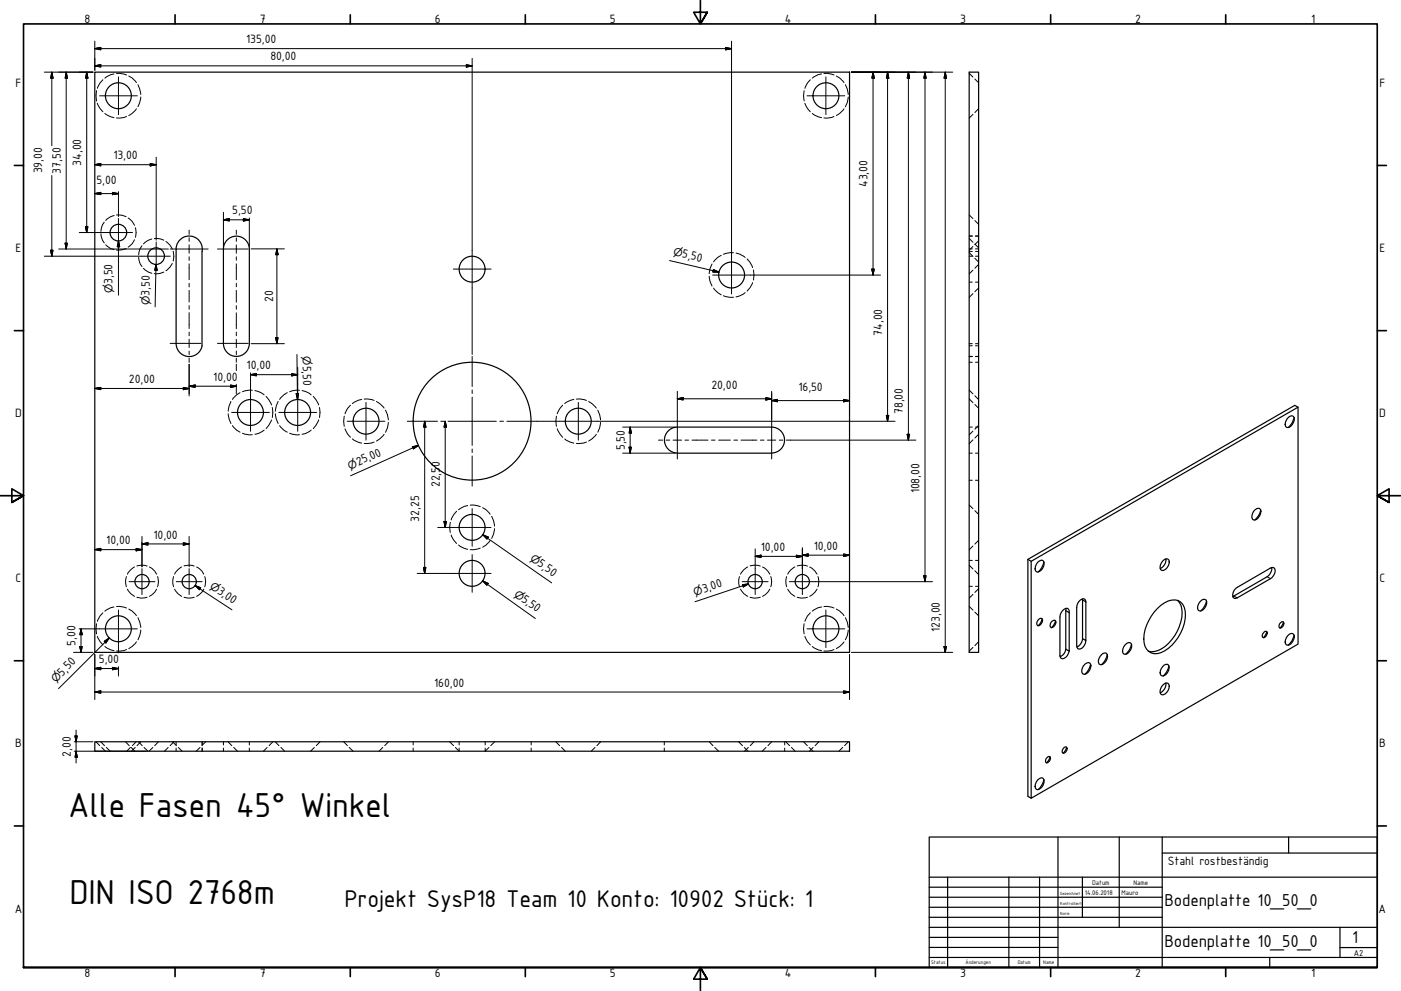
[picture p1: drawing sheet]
<svg xmlns="http://www.w3.org/2000/svg" width="594mm" height="420mm" viewBox="0 0 594 420" stroke-linecap="round" stroke-linejoin="round" font-family="sans-serif">
<!-- layer: Sichtbar (ISO) -->
<g fill="none" stroke="#000" stroke-width=".51">
<path d="M40.2 30.6h320v246h-320zM411 30.6h4v246h-4zM74.7 145.6v-40a5.6 5.6 0 0 1 6-5.5 5.6 5.6 0 0 1 5 6.5v40a5.5 5.5 0 0 1-6 4.5 5.5 5.5 0 0 1-5-5.5M94.7 145.6v-40a5.5 5.5 0 0 1 5.5-5.5 5.5 5.5 0 0 1 5.5 5.4v40.2a5.5 5.5 0 0 1-5.5 5.4 5.5 5.5 0 0 1-5.5-5.5M546 177.3a1.65 1.65 0 0 1 2.5-.7 3.6 3.6 0 0 1-2.5 4.7l-.5-.2a2.77 2.77 0 0 1 .5-3.8zM548.8 177a7.5 7.5 0 0 1-2.5 4.3M550.4 172.6l-113.1 65.4M287.2 181.1h40M287.2 192.1h40M287.2 181.1a5.5 5.5 0 0 0-5.5 5.5 5.5 5.5 0 0 0 5.5 5.5M327.2 181.1a5.5 5.5 0 0 1 5.5 5.5 5.5 5.5 0 0 1-5.5 5.5M532.2 216.1l.8-.5h1.2a3.3 3.3 0 0 1-2.6 4.9 2.89 2.89 0 0 1 .6-4.4z"/>
<path d="M534.6 216.2a7.5 7.5 0 0 1-2.5 4.3M435.9 237.2l1.4 .8v100.4l-1.4-.8v-100.4l113.1-65.3 1.4 .7v100.5l-113.1 65.3M439.9 238.5a1.64 1.64 0 0 1 2.6-.6 3.6 3.6 0 0 1-2.6 4.6 1.56 1.56 0 0 1-.9-2.2zM442.7 238.2a7.9 7.9 0 0 1-2.5 4.3M493.3 237.5l1.4-.6 .6 .2a3.3 3.3 0 0 1-2.6 4.8 2.77 2.77 0 0 1 .6-4.4zM494.3 237a4 4 0 0 1-2.3 4M451.9 258v.9M451.9 258.9v16.4M451.9 258.9l1.5 .9M453.4 259.8v-.9l-.8-1a3.6 3.6 0 0 0-3.1 3.7v16.3l.5 1.2a3.1 3.1 0 0 0 3.4-3M453.4 259.8v16.3l-1.5-.8M459 253.9v.5"/>
<path d="M459 254.4v16.4M459 254.4l1.4 .8M460.4 255.2l-.4-1.2a3 3 0 0 0-3.4 3.5v16.3l.4 1.2a2.74 2.74 0 0 0 3.3-2.5l.1-.9M460.4 255.2v16.4l-1.4-.8M490.9 257.9a8.8 8.8 0 0 1 8.7-3.3 6.8 6.8 0 0 1 2.9 7.9 18.9 18.9 0 0 1-10.2 14.2 5.2 5.2 0 0 1-7.3-5.8 19.4 19.4 0 0 1 5.9-13zM499.4 254.6a9.2 9.2 0 0 1 1.3 9.1 18.6 18.6 0 0 1-9.7 12.1l-2.8 .5-1.3-.2M508.9 255.1a1.71 1.71 0 0 1 2.5-.7 3.6 3.6 0 0 1-2.5 4.7l-.6-.2a2.71 2.71 0 0 1 .6-3.8zM511.6 254.8a8.1 8.1 0 0 1-2.5 4.3M523.9 249.5l14.8-8.7 1.3-.2a2.79 2.79 0 0 1-.6 4.2l-14.8 8.7-1.2 .2a2.85 2.85 0 0 1 .5-4.2zM539.2 240.6a4.2 4.2 0 0 1-1.9 3.9l-14.6 8.4M440.6 262.5l1-.3a1.92 1.92 0 0 1 .2 2 1.92 1.92 0 0 1-1.7 1.1 1.77 1.77 0 0 1 .5-2.8zM441.9 262.4l-.9 2.1-.8 .8"/>
<path d="M446.2 263.3l1-.4a1.96 1.96 0 0 1 .3 2.1 1.96 1.96 0 0 1-1.8 1.1 1.77 1.77 0 0 1 .5-2.8zM447.6 263.2l-.9 2.1-.8 .8M451.9 275.3a3.8 3.8 0 0 1-2.4 3.1M459 270.8a4.2 4.2 0 0 1-2.4 3.5M467.2 277.5l.7-.5h1.2a3.3 3.3 0 0 1-2.6 4.8 2.77 2.77 0 0 1 .7-4.3zM469.5 277.5a7.9 7.9 0 0 1-2.4 4.3M477.1 273.4a1.71 1.71 0 0 1 2.5-.6 3.6 3.6 0 0 1-2.5 4.6l-.6-.1a2.78 2.78 0 0 1 .6-3.9zM479.8 273.2a7.5 7.5 0 0 1-2.5 4.2M535.9 268.1l1-.5a1.64 1.64 0 0 1 .2 1.8 1.64 1.64 0 0 1-1.6 .9 1.63 1.63 0 0 1 .4-2.2zM537.2 267.8l-1.5 2.6M543 264l.9-.4a1.56 1.56 0 0 1 .3 1.8 1.56 1.56 0 0 1-1.7 .8 1.75 1.75 0 0 1 .5-2.2zM544.3 263.8l-1.5 2.5"/>
<path d="M546 269.5a1.65 1.65 0 0 1 2.5-.6 3.6 3.6 0 0 1-2.5 4.6l-.5-.1a2.77 2.77 0 0 1 .5-3.9zM548.8 269.3a7.5 7.5 0 0 1-2.5 4.2M460.1 281.5l1.4-.6 .6 .2a3.3 3.3 0 0 1-2.7 4.8 2.84 2.84 0 0 1 .7-4.4zM462.5 281.7a8.1 8.1 0 0 1-2.5 4.2M493.3 290.2l1.4-.7 .6 .2a3.3 3.3 0 0 1-2.6 4.9 2.77 2.77 0 0 1 .6-4.4zM493.6 282l1.4-.3a2.98 2.98 0 0 1-1.4 4.7h-1.2a3.3 3.3 0 0 1 1.2-4.4zM494.3 289.6a4 4 0 0 1-2.3 4.1M495.7 282.4a8.6 8.6 0 0 1-2.4 4.2M40.2 314.5h320v4h-320zM451 317.1l1.1-.4a1.6 1.6 0 0 1 .1 1.7 1.6 1.6 0 0 1-1.5 .9 1.62 1.62 0 0 1 .3-2.2zM452.3 316.8l-1.5 2.6M439.9 330.8a1.64 1.64 0 0 1 2.6-.6 3.6 3.6 0 0 1-2.6 4.6 1.56 1.56 0 0 1-.9-2.3z"/>
<path d="M442.7 330.5a7.9 7.9 0 0 1-2.5 4.3M444 321.2l.5-.4 .8 .2a1.78 1.78 0 0 1-1.8 2.3 1.75 1.75 0 0 1 .5-2.1zM445.3 320.9l-1.5 2.5"/>
<circle cx="50.2" cy="40.6" r="5.5"/>
<circle cx="350.2" cy="40.6" r="5.5"/>
<circle cx="50.2" cy="98.6" r="3.5"/>
<circle cx="66.2" cy="108.6" r="3.5"/>
<circle cx="200.2" cy="114.1" r="5.5"/>
<circle cx="310.2" cy="116.6" r="5.5"/>
<circle cx="106.2" cy="174.9" r="5.5"/>
<circle cx="126.2" cy="174.9" r="5.5"/>
<circle cx="155.2" cy="178.6" r="5.5"/>
<circle cx="200.2" cy="178.6" r="25"/>
<circle cx="245.2" cy="178.6" r="5.5"/>
<circle cx="200.2" cy="223.6" r="5.5"/>
<circle cx="60.2" cy="246.6" r="3"/>
<circle cx="80.2" cy="246.6" r="3"/>
<circle cx="200.2" cy="243.1" r="5.5"/>
<circle cx="320.2" cy="246.6" r="3"/>
<circle cx="340.2" cy="246.6" r="3"/>
<circle cx="50.2" cy="266.6" r="5.5"/>
<circle cx="350.2" cy="266.6" r="5.5"/>
</g>
<!-- layer: Verdeckt (ISO) -->
<g fill="none" stroke="#000" stroke-width=".42">
<path d="M41 38.5l-.3 2.1 .3 2.2M43.6 33.8l-1.2 1.4-1.1 2.2M48.3 31.3l-1.4 .4-2.5 1.4M49.4 31.2l1.3-.1 3 .7M54.6 32.2l1.4 .9 1.8 1.9M58.5 35.9l.7 1.9 .5 2.2M341 38.5l-.3 2.1 .3 2.2M343.6 33.8l-1.2 1.4-1.1 2.2M348.4 31.3l-1.5 .4-2.5 1.4M349.4 31.2l1.3-.1 2.9 .7M354.6 32.2l1.4 .9 1.9 1.9M358.5 35.9l.8 1.9 .4 2.2"/>
<path d="M411 31.1l1.6 1.6M413.4 33.5l1.6 1.6M41.3 43.8l1.1 2.2 1.2 1.4M44.4 48.1l2.5 1.4 1.4 .4M53.7 49.4l-1.1 .4-3.2 .2M57.8 46.1l-1.8 2-1.4 .9M59.7 41.1l-.5 2.4-.7 1.8M341.3 43.8l1.1 2.2 1.2 1.4M344.4 48.1l2.5 1.4 1.5 .4M353.6 49.4l-1 .4-3.2 .2M357.9 46.1l-1.9 2-1.4 .9M359.7 41.1l-.4 2.4-.8 1.8"/>
<path d="M412.6 48.5l-1.6 1.6M415 46.1l-1.6 1.6M42.8 99.1l.6 2.7 .8 1.2M44.2 94.2l-.8 1.2-.6 2.7M48.4 91.4l-1.5 .5-2.1 1.6M49.4 91.2l2.5 .1 1.6 .6M54.4 92.4a6.1 6.1 0 0 1 2.6 3.1M57.4 96.6l.3 2-.3 2M411 91.1l1.6 1.6M413.4 93.5l1.6 1.6M44.8 103.8l2.1 1.6 1.5 .4M53.5 105.3l-1.6 .6-2.5 .1"/>
<path d="M57 101.6a6.1 6.1 0 0 1-2.6 3.2M58.8 109.1l.6 2.8 .8 1.1M60.2 104.2l-.8 1.1-.6 2.8M60.8 113.8l2.1 1.6 1.5 .5M64.4 101.3l-1.5 .5-2.1 1.6M65.4 101.2l2.5 .1 1.6 .5M69.5 115.4l-1.6 .5-2.5 .1M70.4 102.4a6.6 6.6 0 0 1 2.6 3.2M73 111.7l-.9 1.6-1.7 1.5M73.4 106.5l.3 2.1-.3 2.1M300.7 117.1l.4 2.3 .8 1.9M301.9 111.9l-.8 1.9-.4 2.3"/>
<path d="M305.8 108.2l-1.4 .9-1.8 1.9M311 107.2l-1.2-.1-3 .7M312.1 107.3l1.4 .4 2.5 1.4M316.8 109.8l1.2 1.4 1.1 2.3M319.1 119.8l-1.1 2.2-1.2 1.4M319.5 114.5l.2 2.1-.2 2.1M411 105.5h1.3M411 106.6h1.3M411 100.1h1.3M411 101.1l1.6 1.6M411 107.1l1.6 1.6M411 119.6h1.3"/>
<path d="M411 108.6h1.3M412.6 104.5l-1.6 1.6M412.6 114.5l-1.6 1.6M413.4 103.5l1.6 1.6M413.4 109.5l1.6 1.6M413.6 105.5h1.4M413.6 106.6h1.4M413.6 100.1h1.4M413.6 119.6h1.4M413.6 108.6h1.4M415 102.1l-1.6 1.6M415 112.1l-1.6 1.6"/>
<path d="M302.6 122.2l1.8 1.9 1.4 .9M306.8 125.4l3 .7 1.2-.1M316 124.1l-2.5 1.4-1.4 .4M412.6 124.5l-1.6 1.6M415 122.1l-1.6 1.6M411 153.6h1.3M411 145.7h1.3M411 146.6h1.3M411 151.1h1.3M411 151.2h1.3M413.6 153.6h1.4M413.6 145.7h1.4"/>
<path d="M413.6 146.6h1.4M413.6 151.1h1.4M413.6 151.2h1.4M96.8 175.4l.4 2.3 .7 1.9M97.9 170.2l-.7 1.9-.4 2.2M101.8 166.5l-1.4 .9-1.8 1.9M107 165.5l-1.3-.1-2.9 .7M108.1 165.6l1.4 .4 2.5 1.4M112.8 168.1l1.2 1.4 1.1 2.2M115.1 178l-1.1 2.3-1.2 1.4M115.4 172.8l.3 2.1-.3 2.1M116.8 175.4l.4 2.3 .7 1.9"/>
<path d="M117.9 170.2l-.7 1.9-.4 2.2M121.8 166.5l-1.4 .9-1.8 1.9M127 165.5l-1.3-.1-2.9 .7M128.1 165.6l1.4 .4 2.5 1.4M132.8 168.1l1.2 1.4 1.1 2.2M135.1 178l-1.1 2.3-1.2 1.4M135.4 172.8l.3 2.1-.3 2.1M146 176.4l-.3 2.2 .3 2.2M148.6 171.8l-1.2 1.3-1.1 2.3M153.4 169.3l-1.5 .4-2.5 1.4M154.4 169.2l3.2 .2 1 .4M159.6 170.2l1.4 .9 1.9 1.9"/>
<path d="M163.4 173.9l.9 1.8 .4 2.3M164.7 179.1l-.4 2.4-.9 1.7M236 176.4l-.3 2.2 .3 2.2M238.6 171.8l-1.2 1.3-1.1 2.3M243.3 169.3l-1.4 .4-2.4 1.4M244.4 169.2l3.2 .2 1.1 .4M249.6 170.2l1.4 .9 1.9 1.9M253.5 173.9l.8 1.8 .3 2.3M254.6 179.1l-.3 2.4-.8 1.7M411 165.4l1.6 1.6M411 169.1l1.6 1.6M413.4 167.8l1.6 1.6"/>
<path d="M413.4 171.5l1.6 1.6M98.6 180.4l1.8 2 1.4 .8M102.8 183.7l2.9 .7 1.3-.1M112 182.4l-2.5 1.4-1.4 .3M118.6 180.4l1.8 2 1.4 .8M122.8 183.7l2.9 .7 1.3-.1M132 182.4l-2.5 1.4-1.4 .3M146.3 181.8l1.1 2.2 1.2 1.4M149.4 186.1l2.5 1.4 1.5 .4M158.6 187.4l-1 .4-3.2 .2M162.9 184.1l-1.9 2-1.4 .9M236.3 181.8l1.1 2.2 1.2 1.4"/>
<path d="M239.5 186.1l2.4 1.4 1.4 .4M248.7 187.4l-1.1 .4-3.2 .2M252.9 184.1l-1.9 2-1.4 .9M411 181.1h1.3M411 192.1h1.3M412.6 182.8l-1.6 1.6M412.6 186.5l-1.6 1.6M413.6 181.1h1.4M413.6 192.1h1.4M415 180.4l-1.6 1.6M415 184.1l-1.6 1.6M193.6 216.8l-1.2 1.4-1.1 2.3"/>
<path d="M198.3 214.4l-1.4 .3-2.5 1.4M199.4 214.2l1.3-.1 2.9 .7M204.7 215.2l1.4 .9 1.7 1.9M208.5 218.9l.8 1.9 .4 2.3M411 203.6h1.3M411 214.1l1.6 1.6M413.4 216.5l1.6 1.6M413.6 203.6h1.4M58 239.9a6.8 6.8 0 0 1 4.4 .1M78 239.9a6.8 6.8 0 0 1 4.4 .1M191 221.5l-.3 2.1 .3 2.1M191.3 226.8l1.1 2.2 1.2 1.4"/>
<path d="M194.4 231.1l2.5 1.4 1.4 .4M203.6 232.4l-2.9 .7-1.3-.1M207.8 229.2l-1.7 1.9-1.4 .9M209.7 224.1l-.4 2.3-.8 1.9M318.1 239.9a6.7 6.7 0 0 1 4.3 .1M338.1 239.9a6.7 6.7 0 0 1 4.3 .1M411 237.6h1.3M411 239.6l1.6 1.6M412.6 231.5l-1.6 1.6M413.6 237.6h1.4M415 229.1l-1.6 1.6M43.6 259.8l-1.2 1.4-1.1 2.2"/>
<path d="M48.3 257.3l-1.4 .4-2.5 1.4M49.4 257.2l1.3-.1 3 .7M53.6 244.5l-.3 1.3 .3 3M54 249.8a6.9 6.9 0 0 0 3 3M54.6 258.2l1.4 .9 1.8 1.9M57 240.4a6.9 6.9 0 0 0-3 3M58 253.2a6.1 6.1 0 0 0 4.4 0M63.4 240.4l2.2 1.7 .8 1.3M66.4 249.8l-.8 1.3-2.2 1.7M66.8 244.5a6.3 6.3 0 0 1 0 4.3M73.6 244.5l-.3 1.3 .3 3M74 249.8a6.9 6.9 0 0 0 3 3"/>
<path d="M77 240.4a6.9 6.9 0 0 0-3 3M78 253.2a6.1 6.1 0 0 0 4.4 0M83.4 240.4l2.2 1.7 .8 1.3M86.4 249.8l-.8 1.3-2.2 1.7M86.8 244.5a6.3 6.3 0 0 1 0 4.3M313.6 244.5l-.4 1.3 .4 3M314 249.8a6.6 6.6 0 0 0 3.1 3M317.1 240.4a6.6 6.6 0 0 0-3.1 3M318.1 253.2a6.1 6.1 0 0 0 4.3 0M323.3 240.4l1.1 .6 2.1 2.4M326.5 249.8l-.9 1.3-2.3 1.7M326.8 244.5a6.3 6.3 0 0 1 0 4.3"/>
<path d="M333.6 244.5l-.4 1.3 .4 3M334 249.8a6.6 6.6 0 0 0 3.1 3M337.1 240.4a6.6 6.6 0 0 0-3.1 3M338.1 253.2a6.1 6.1 0 0 0 4.3 0M343.3 240.4l2.3 1.7 .9 1.3M343.6 259.8l-1.2 1.4-1.1 2.2M346.5 249.8l-.9 1.3-2.3 1.7M346.8 244.5a6.3 6.3 0 0 1 0 4.3M348.4 257.3l-1.5 .4-2.5 1.4M349.4 257.2l1.3-.1 2.9 .7M354.6 258.2l1.4 .9 1.9 1.9M411 248.6h1.3"/>
<path d="M411 257.1l1.6 1.6M412.6 252l-1.6 1.6M413.4 259.5l1.6 1.6M413.4 242l1.6 1.6M413.6 248.6h1.4M415 249.6l-1.6 1.6M41 264.5l-.3 2.1 .3 2.2M41.3 269.8l1.1 2.2 1.2 1.4M44.4 274.1l2.5 1.4 1.4 .4M53.7 275.4l-1.1 .4-3.2 .2M57.8 272.1l-1.8 2-1.4 .9M58.5 261.9l.7 1.9 .5 2.2"/>
<path d="M59.7 267.1l-.5 2.4-.7 1.8M341 264.5l-.3 2.1 .3 2.2M341.3 269.8l1.1 2.2 1.2 1.4M344.4 274.1l2.5 1.4 1.5 .4M353.6 275.4l-1 .4-3.2 .2M357.9 272.1l-1.9 2-1.4 .9M358.5 261.9l.8 1.9 .4 2.2M359.7 267.1l-.4 2.4-.8 1.8M412.6 274.5l-1.6 1.6M415 272.1l-1.6 1.6M40.7 314.5l1.6 1.6M42.7 314.5l1.6 1.6"/>
<path d="M43.1 316.9l1.6 1.6M45.1 316.9l1.6 1.6M53.2 314.5l1.6 1.6M55.3 316.9l-1.6 1.6M55.6 316.9l1.6 1.6M57.3 316.9l-1.6 1.6M57.7 314.5l-1.6 1.6M58.7 314.5l1.6 1.6M59.7 314.5l-1.6 1.6M61.1 316.9l1.6 1.6M64.8 316.9l-1.6 1.6M67.2 314.5l-1.6 1.6"/>
<path d="M71.3 316.9l-1.6 1.6M73.2 314.5l1.6 1.6M73.7 314.5l-1.6 1.6M74.7 314.5v1.3M74.7 317.2v1.3M75.6 316.9l1.6 1.6M84.8 316.9l-1.6 1.6M85.7 314.5v1.3M85.7 317.2v1.3M85.8 314.5v1.3M85.8 317.2v1.3M87.2 314.5l-1.6 1.6"/>
<path d="M94.7 314.5v1.3M94.7 317.2v1.3M96.7 314.5l1.6 1.6M99.1 316.9l1.6 1.6M105.7 314.5v1.3M105.7 317.2v1.3M113.3 316.9l-1.6 1.6M115.7 314.5l-1.6 1.6M116.7 314.5l1.6 1.6M119.1 316.9l1.6 1.6M133.3 316.9l-1.6 1.6M135.7 314.5l-1.6 1.6"/>
<path d="M145.7 314.5l1.6 1.6M148.1 316.9l1.6 1.6M162.3 316.9l-1.6 1.6M164.7 314.5l-1.6 1.6M175.2 314.5v1.3M175.2 317.2v1.3M190.7 314.5l1.6 1.6M193.1 316.9l1.6 1.6v-1.3M194.7 314.5v1.3M205.7 314.5v1.3M207.3 316.9l-1.6 1.6v-1.3M209.7 314.5l-1.6 1.6"/>
<path d="M225.2 314.5v1.3M225.2 317.2v1.3M235.7 314.5l1.6 1.6M238.1 316.9l1.6 1.6M252.3 316.9l-1.6 1.6M254.7 314.5l-1.6 1.6M281.7 314.5v1.3M281.7 317.2v1.3M300.7 314.5l1.6 1.6M303.1 316.9l1.6 1.6M313.2 314.5l1.6 1.6M315.6 316.9l1.6 1.6"/>
<path d="M317.3 316.9l-1.6 1.6M319.7 314.5l-1.6 1.6M324.8 316.9l-1.6 1.6M327.2 314.5l-1.6 1.6M332.7 314.5v1.3M332.7 317.2v1.3M333.2 314.5l1.6 1.6M335.6 316.9l1.6 1.6M340.7 314.5l1.6 1.6M343.1 316.9l1.6 1.6M344.8 316.9l-1.6 1.6M347.2 314.5l-1.6 1.6"/>
<path d="M357.3 316.9l-1.6 1.6M359.7 314.5l-1.6 1.6"/>
</g>
<!-- layer: Sichtbar schmal (ISO) -->
<path d="M523.2 252.7l1.4 .8M537.3 244.5l1.4 .8" fill="none" stroke="#000" stroke-width=".42"/>
<!-- layer: Rahmen (ISO) -->
<g fill="none" stroke="#000" stroke-width=".7">
<path d="M74.2 6.3v3.8M148.5 6.3v3.8M222.8 6.3v3.8M297 .2v9.9l-2.9-4.9h5.8l-2.9 4.9 2.9-4.9M371.2 6.3v3.8M445.5 6.3v3.8M519.7 6.3v3.8M6.1 70.1h3.9M584 70.1h3.9M6.1 140.2h3.9M584 140.2h3.9M0 210.2h10l-5-3v5.8l5-2.8-5 2.8"/>
<path d="M594 210.2h-10l5-3v5.8l-5-2.8 5 2.8M6.1 280.1h3.9M584 280.1h3.9M6.1 350.2h3.9M584 350.2h3.9M10 410.2v-400.1h574v400.1h-574h574M74.2 410.2v3.9M148.5 410.2v3.9M222.8 410.2v3.9M299.9 415.1l-2.9-4.9 2.9 4.9h-5.8l2.9-4.9v10M371.2 410.2v3.9M445.5 410.2v3.9"/>
<path d="M519.7 410.2v3.9"/>
</g>
<!-- layer: Titel (ISO) -->
<g fill="none" stroke="#000" stroke-width=".51">
<path d="M394 354.9h190v55.3h-190zM448.6 354.9v55.3M474.6 354.9v38.3M492.8 354.9v55.3M546.4 354.9v6.8M394 376.2h98.8M394 371.9h190M401.8 371.9v38.3M427.8 371.9v38.3M440.8 371.9v38.3M459 371.9v17M492.8 361.7h91.2"/>
<path d="M394 380.4h98.8M394 384.7h98.8M394 388.9h98.8M394 393.2h190M394 397.4h54.6M568.2 393.2v12.7M394 405.9h190M394 401.7h54.6M538.4 405.9v4.3M568.2 401.7h15.8"/>
</g>
<g fill="none" stroke="#000" stroke-width=".42">
<path d="M40.2 17.4v12.4M310.2 17.4v91.2M18.8 30.6h20.6M22 30.6l.5 2.5h-1zM22 30.6v31.2M28.1 30.6l.5 2.5h-1zM28.1 30.6v75M36.8 30.6l.5 2.5h-1zM36.8 30.6v68M40.2 20.6l2.5-.5v1zM40.2 27.9l2.5-.5v1zM40.2 20.6h270"/>
<path d="M40.2 27.9h160M197.7 27.4l2.5 .5-2.5 .5zM200.2 24.7v81.4M307.7 20.1l2.5 .5-2.5 .5zM361 30.6h43M370.2 30.6l.5 2.5h-1zM370.2 30.6v86M376.4 30.6l.5 2.5h-1zM376.4 30.6v148M385.2 30.6l.5 2.5h-1zM385.2 30.6v156M392.2 30.6l.5 2.5h-1z"/>
<path d="M392.2 30.6v216M400.8 30.6l.5 2.5h-1zM400.8 30.6v246M22 74.4v34.2M40.2 69.8l2.5-.5v1zM40.2 69.8h26M63.7 69.3l2.5 .5-2.5 .5zM66.2 66.7v35.1M33.6 98.6h10.6M36.3 96.1h1l-.5 2.5zM40.2 82.1l2.5-.5v.9zM40.2 82.1h10"/>
<path d="M47.7 81.6l2.5 .5-2.5 .4zM50.2 81.3v10.5M94.7 93.2l2.5-.5v1zM94.7 93.2h11M94.7 90v14.8M103.2 92.7l2.5 .5-2.5 .5zM105.7 92.4v12.3M18.8 108.6h41.4M21.5 106.1h1l-.5 2.5zM24.9 105.6h41.2M27.6 103.1h1l-.5 2.5zM50.2 102.1l.5 2.5h-1z"/>
<path d="M50.2 102.1v23M66.2 112.1l.4 2.5h-1zM66.2 112.1l-.4 18M66.3 105.6h5.1M106.5 105.5h14.1M117.4 105.5l.5 2.5h-1zM117.4 105.5v40.2M283.9 110.5l21 4.9M302.5 114.3l2.4 1.1-2.6-.1zM318.2 116.6h55.2M369.7 114.1h1l-.5 2.5zM200.2 122.1v28.2"/>
<path d="M80.2 154.5v13.4M100.2 154.4v2.7M106.2 158.9l2.5-.5v1zM106.2 158.9h20M106.2 158.1v8.8M106.5 145.7h14.1M116.9 143.2h1l-.5 2.5zM123.7 158.4l2.5 .5-2.5 .5zM125.9 150.3l.3 19.1M126.2 155.7v11.2M40.2 164.7l2.5-.4v.9zM40.2 164.7h40"/>
<path d="M77.7 164.3l2.5 .4-2.5 .5zM80.2 163.7l2.5-.5v1.1zM80.2 163.7h20M97.7 163.2l2.5 .5-2.5 .6zM100.2 162.9v4M125.6 166.9h1l-.4 2.5zM180.1 178.6l.5 2.5h-1zM180.1 178.6v64.5M188.8 178.6l.5 2.5h-1zM188.8 178.6v45M227.7 178.6h9.5M253.2 178.6h126.3"/>
<path d="M287.2 169.1l2.5-.5v1zM287.2 169.1h40M287.2 165.9v12.7M324.7 168.6l2.5 .5-2.5 .5zM327.2 169.8l2.5-.5v1zM327.2 165.9v12.7M327.2 169.8h33M357.7 169.3l2.5 .5-2.5 .5zM375.9 176.1h1l-.5 2.5zM174.9 189.4l2.5-.6-2.1 1.5zM177.4 188.8l-28.7 12.9M264 192.1h22.4"/>
<path d="M264 181.1h22.4M266.8 189.6h.9l-.5 2.5zM267.2 181.1l.5 2.5h-.9zM267.2 181.1v11M335.2 186.6h53.2M384.7 184.1h1l-.5 2.5zM40.2 233l2.5-.5v1zM40.2 233h20M57.7 232.5l2.5 .5-2.5 .5zM60.2 230.6l2.5-.5v1zM60.2 227.4v12.9M60.2 230.6h20"/>
<path d="M77.7 230.1l2.5 .5-2.5 .5zM80.2 227.4v12.9M185.6 223.6h6.6M188.3 221.1h1l-.5 2.5zM204.7 226.7l2.4 1.1-.6 .8zM204.7 226.7l29.2 20.4M320.2 235.9l2.5-.5v1zM320.2 235.9h20M320.2 232.7v8.4M337.7 235.4l2.5 .5-2.5 .5zM340.2 235.4l2.5-.5v1zM340.2 232.2v8.9"/>
<path d="M340.2 235.4h20M357.7 234.9l2.5 .5-2.5 .5zM82.7 248.3l2.4 .9-.6 .8zM82.7 248.3l15.7 10.3M176.9 243.1h15.3M179.6 240.6h1l-.5 2.5zM204.7 246.3l2.3 1.1-.6 .7zM204.7 246.3l22.3 15.9M314.8 247.9l2.6-.3-2.2 1.2zM317.4 247.6l-22.7 7.5M345.7 246.6h49.7M391.7 244.1h1l-.5 2.5z"/>
<path d="M31.2 276.6h8.2M33.5 266.6h8.7M33.8 274.1h1.1l-.5 2.5zM34.4 266.6l.5 2.5h-1.1zM34.4 266.6v10M40.2 277.4v19.2M44.2 271.9l2.1-1.4-1.4 2.1zM46.3 270.5l-21.5 21.5M50.2 274.6v2.2M360.2 277.4v19.2M361 276.6h43M400.3 274.1h1l-.5 2.5z"/>
<path d="M40.2 293.4l2.5-.5v1zM40.2 283.4l2.5-.5v1.1zM40.2 293.4h320M40.2 283.4h10M47.7 282.9l2.5 .5-2.5 .6zM50.2 282.7v3.9M357.7 292.9l2.5 .5-2.5 .5zM31.5 314.5h7.9M31.5 318.5h30.4M31.8 312h1l-.5 2.5zM32.3 318.5l.5 2.5h-1zM32.3 309.5v14"/>
</g>
<g fill="#000" stroke="#000" stroke-width=".42">
<path d="M22 30.6l.5 2.5zM22 30.6l.5 2.5h-1zM28.1 30.6l.5 2.5zM28.1 30.6l.5 2.5h-1zM36.8 30.6l.5 2.5zM36.8 30.6l.5 2.5h-1zM40.2 20.6l2.5-.5zM40.2 20.6l2.5-.5v1zM40.2 27.9l2.5-.5zM40.2 27.9l2.5-.5v1zM197.7 28.4l2.5-.5zM197.7 27.4l2.5 .5-2.5 .5z"/>
<path d="M307.7 21.1l2.5-.5zM307.7 20.1l2.5 .5-2.5 .5zM370.2 30.6l.5 2.5zM370.2 30.6l.5 2.5h-1zM376.4 30.6l.5 2.5zM376.4 30.6l.5 2.5h-1zM385.2 30.6l.5 2.5zM385.2 30.6l.5 2.5h-1zM392.2 30.6l.5 2.5zM392.2 30.6l.5 2.5h-1zM400.8 30.6l.5 2.5zM400.8 30.6l.5 2.5h-1z"/>
<path d="M40.2 69.8l2.5-.5zM40.2 69.8l2.5-.5v1zM63.7 70.3l2.5-.5zM63.7 69.3l2.5 .5-2.5 .5zM36.3 96.1l.5 2.5zM36.3 96.1h1l-.5 2.5zM40.2 82.1l2.5-.5zM40.2 82.1l2.5-.5v.9zM47.7 82.5l2.5-.4zM47.7 81.6l2.5 .5-2.5 .4zM94.7 93.2l2.5-.5zM94.7 93.2l2.5-.5v1z"/>
<path d="M103.2 93.7l2.5-.5zM103.2 92.7l2.5 .5-2.5 .5zM21.5 106.1l.5 2.5zM21.5 106.1h1l-.5 2.5zM27.6 103.1l.5 2.5zM27.6 103.1h1l-.5 2.5zM50.2 102.1l.5 2.5zM50.2 102.1l.5 2.5h-1zM66.2 112.1l.4 2.5zM66.2 112.1l.4 2.5h-1zM117.4 105.5l.5 2.5zM117.4 105.5l.5 2.5h-1z"/>
<path d="M302.3 115.3l2.6 .1zM302.5 114.3l2.4 1.1-2.6-.1zM369.7 114.1l.5 2.5zM369.7 114.1h1l-.5 2.5zM106.2 158.9l2.5-.5zM106.2 158.9l2.5-.5v1zM116.9 143.2l.5 2.5zM116.9 143.2h1l-.5 2.5zM123.7 159.4l2.5-.5zM123.7 158.4l2.5 .5-2.5 .5zM40.2 164.7l2.5-.4zM40.2 164.7l2.5-.4v.9z"/>
<path d="M77.7 165.2l2.5-.5zM77.7 164.3l2.5 .4-2.5 .5zM80.2 163.7l2.5-.5zM80.2 163.7l2.5-.5v1.1zM97.7 164.3l2.5-.6zM97.7 163.2l2.5 .5-2.5 .6zM125.6 166.9l.6 2.5zM125.6 166.9h1l-.4 2.5zM287.2 169.1l2.5-.5zM287.2 169.1l2.5-.5v1zM324.7 169.6l2.5-.5zM324.7 168.6l2.5 .5-2.5 .5z"/>
<path d="M327.2 169.8l2.5-.5zM327.2 169.8l2.5-.5v1zM357.7 170.3l2.5-.5zM357.7 169.3l2.5 .5-2.5 .5zM375.9 176.1l.5 2.5zM375.9 176.1h1l-.5 2.5zM175.3 190.3l2.1-1.5zM174.9 189.4l2.5-.6-2.1 1.5zM180.1 178.6l.5 2.5zM180.1 178.6l.5 2.5h-1zM188.8 178.6l.5 2.5zM188.8 178.6l.5 2.5h-1z"/>
<path d="M266.8 189.6l.4 2.5zM266.8 189.6h.9l-.5 2.5zM267.2 181.1l.5 2.5zM267.2 181.1l.5 2.5h-.9zM384.7 184.1l.5 2.5zM384.7 184.1h1l-.5 2.5zM40.2 233l2.5-.5zM40.2 233l2.5-.5v1zM57.7 233.5l2.5-.5zM57.7 232.5l2.5 .5-2.5 .5zM60.2 230.6l2.5-.5zM60.2 230.6l2.5-.5v1z"/>
<path d="M77.7 231.1l2.5-.5zM77.7 230.1l2.5 .5-2.5 .5zM188.3 221.1l.5 2.5zM188.3 221.1h1l-.5 2.5zM204.7 226.7l2.4 1.1zM204.7 226.7l2.4 1.1-.6 .8zM320.2 235.9l2.5-.5zM320.2 235.9l2.5-.5v1zM337.7 236.4l2.5-.5zM337.7 235.4l2.5 .5-2.5 .5zM340.2 235.4l2.5-.5zM340.2 235.4l2.5-.5v1z"/>
<path d="M357.7 235.9l2.5-.5zM357.7 234.9l2.5 .5-2.5 .5zM82.7 248.3l2.4 .9zM82.7 248.3l2.4 .9-.6 .8zM179.6 240.6l.5 2.5zM179.6 240.6h1l-.5 2.5zM204.7 246.3l2.3 1.1zM204.7 246.3l2.3 1.1-.6 .7zM315.2 248.8l2.2-1.2zM314.8 247.9l2.6-.3-2.2 1.2zM391.7 244.1l.5 2.5zM391.7 244.1h1l-.5 2.5z"/>
<path d="M33.8 274.1l.6 2.5zM33.8 274.1h1.1l-.5 2.5zM34.4 266.6l.5 2.5zM34.4 266.6l.5 2.5h-1.1zM46.3 270.5l-1.4 2.1zM44.2 271.9l2.1-1.4-1.4 2.1zM400.3 274.1l.5 2.5zM400.3 274.1h1l-.5 2.5zM40.2 293.4l2.5-.5zM40.2 293.4l2.5-.5v1zM40.2 283.4l2.5-.5zM40.2 283.4l2.5-.5v1.1z"/>
<path d="M47.7 284l2.5-.6zM47.7 282.9l2.5 .5-2.5 .6zM357.7 293.9l2.5-.5zM357.7 292.9l2.5 .5-2.5 .5zM31.8 312l.5 2.5zM31.8 312h1l-.5 2.5zM32.3 318.5l.5 2.5zM32.3 318.5l.5 2.5h-1z"/>
</g>
<!-- layer: Mittelpunktmarkierung (ISO) -->
<g fill="none" stroke="#000" stroke-width=".42">
<path d="M50.2 32.6v16M350.2 32.6v16M42.2 40.6h16M342.2 40.6h16M44.2 98.6h12M50.2 92.6v12M60.2 108.6h12M66.2 102.6v12M72.1 105.6h16.2M92.2 105.6h13M192.2 114.1h16M200.2 106.1v16"/>
<path d="M302.2 116.6h16M310.2 108.6v16M72.1 145.6h13.1M92.2 145.6h13M200.2 151.1v12.8M98.2 174.9h16M106.2 166.9v16M118.2 174.9h16M126.2 166.9v16M147.2 178.6h16M155.2 170.6v16M172.7 178.6h12.8"/>
<path d="M186.9 178.6h1.6M190 178.6h20.4M200.2 165.3v1.6M200.2 168.4v20.4M212 178.6h1.5M214.9 178.6h12.8M237.2 178.6h16M245.2 170.6v16M287.2 178.6v16M327.2 178.6v16M200.2 190.4v1.5M200.2 193.3v12.8"/>
<path d="M200.2 215.6v16M192.2 223.6h16M200.2 235.1v16M50.2 258.6v16M54.7 246.6h11M60.2 241.1v11M74.7 246.6h11M80.2 241.1v11M192.2 243.1h16M314.7 246.6h11M320.2 241.1v11M334.7 246.6h11"/>
<path d="M340.2 241.1v11M350.2 258.6v16M42.2 266.6h16M342.2 266.6h16"/>
</g>
<!-- layer: Mittellinie (ISO) -->
<g fill="none" stroke="#000" stroke-width=".42">
<path d="M80.2 97.6v1.8M100.2 97.6v1.8M80.2 100.8v1.5M80.2 103.8v3.6M80.2 108.9v1.5M80.2 111.9v6.7M100.2 100.9v1.4M100.2 103.9v3.5M100.2 108.9v1.4M100.2 111.9v6.7M80.2 120.1v1.5M80.2 123.1v5"/>
<path d="M80.2 129.6v1.5M80.2 132.6v6.7M100.2 120.1v1.5M100.2 123.1v5M100.2 129.6v1.5M100.2 132.6v6.8M80.2 140.8v1.5M80.2 143.8v3.6M80.2 148.9v1.4M80.2 151.9v1.7M100.2 140.8v1.5M100.2 143.9v3.5"/>
<path d="M100.2 148.8v1.5M100.2 151.9v1.7M279.2 186.6h1.8M282.4 186.6h1.6M285.4 186.6h3.6M290.4 186.6h1.6M293.4 186.6h6.8M301.7 186.6h1.5M304.7 186.6h5M311.2 186.6h1.5M314.2 186.6h6.8M322.5 186.6h1.5"/>
<path d="M325.4 186.6h3.5M330.5 186.6h1.5M333.4 186.6h1.8"/>
</g>
<g font-size="15.8">
<text x="29" y="346.2">Alle Fasen 45° Winkel</text>
<text x="29.5" y="383.5">DIN ISO 2768m</text>
</g>
<text font-size="11" x="146" y="384.7">Projekt SysP18 Team 10 Konto: 10902 Stück: 1</text>
<g font-size="7.9">
<text x="493.8" y="384.3">Bodenplatte 10_50_0</text>
<text x="493.8" y="401.3">Bodenplatte 10_50_0</text>
<text x="573.3" y="400">1</text>
</g>
<g font-size="5.5">
<text x="35.9" y="9.8">8</text>
<text x="110.2" y="9.8">7</text>
<text x="184.4" y="9.8">6</text>
<text x="258.6" y="9.8">5</text>
<text x="332.7" y="9.8">4</text>
<text x="407.2" y="9.8">3</text>
<text x="481.4" y="9.8">2</text>
<text x="556" y="9.8">1</text>
<text x="104.4" y="18.3">135,00</text>
<text x="114.7" y="25.6">80,00</text>
<text x="6.6" y="36.9">F</text>
<text x="584.9" y="36.9">F</text>
<text x="34.5" y="70.3" transform="rotate(-90 34.5 70.3)">34,00</text>
<text x="48.1" y="67.5">13,00</text>
<text x="17.9" y="73.4" transform="rotate(-90 17.9 73.4)">39,00</text>
<text x="25.8" y="73.6" transform="rotate(-90 25.8 73.6)">37,50</text>
<text x="41" y="78">5,00</text>
<text x="367.9" y="79.3" transform="rotate(-90 367.9 79.3)">43,00</text>
<text x="98.5" y="90.9">5,50</text>
<text x="6.6" y="106.9">E</text>
<text x="584.9" y="106.9">E</text>
<text x="289.1" y="109.1" transform="rotate(13 289.1 109.1)">5,50</text>
<text x="47.8" y="120.4" transform="rotate(-90 47.8 120.4)">3,50</text>
<text x="63.4" y="125.3" transform="rotate(-89 63.4 125.3)">3,50</text>
<text x="115.8" y="128.1" transform="rotate(-90 115.8 128.1)">20</text>
<text x="374.1" y="142.3" transform="rotate(-90 374.1 142.3)">74,00</text>
<text x="128.5" y="155" transform="rotate(89 128.5 155)">5,50</text>
<text x="90.4" y="161.5">10,00</text>
<text x="104.6" y="156.6">10,00</text>
<text x="54.7" y="162.4">20,00</text>
<text x="301.7" y="165">20,00</text>
<text x="338.6" y="165.8">16,50</text>
<text x="6.5" y="176.9">D</text>
<text x="382.9" y="175.5" transform="rotate(-90 382.9 175.5)">78,00</text>
<text x="584.8" y="176.9">D</text>
<text x="264.9" y="190.9" transform="rotate(-90 264.9 190.9)">5,50</text>
<text x="152" y="197.5" transform="rotate(-24 152 197.5)">25,00</text>
<text x="186.5" y="206.6" transform="rotate(-90 186.5 206.6)">22,50</text>
<text x="389.9" y="209.2" transform="rotate(-90 389.9 209.2)">108,00</text>
<text x="177.8" y="221.1" transform="rotate(-90 177.8 221.1)">32,25</text>
<text x="45" y="230.7">10,00</text>
<text x="65" y="228.3">10,00</text>
<text x="322.6" y="233.6">10,00</text>
<text x="345.1" y="233.1">10,00</text>
<text x="227.6" y="239.8" transform="rotate(35 227.6 239.8)">5,50</text>
<text x="6.6" y="246.9">C</text>
<text x="91.9" y="251.4" transform="rotate(33 91.9 251.4)">3,00</text>
<text x="298.4" y="251.3" transform="rotate(-18 298.4 251.3)">3,00</text>
<text x="584.9" y="246.9">C</text>
<text x="220.9" y="254.8" transform="rotate(36 220.9 254.8)">5,50</text>
<text x="398.5" y="267.9" transform="rotate(-90 398.5 267.9)">123,00</text>
<text x="32.1" y="273.7" transform="rotate(-90 32.1 273.7)">5,00</text>
<text x="41.9" y="281.2">5,00</text>
<text x="26.4" y="286.9" transform="rotate(-45 26.4 286.9)">5,50</text>
<text x="184.1" y="291.1">160,00</text>
<text x="6.5" y="316.9">B</text>
<text x="584.8" y="316.9">B</text>
<text x="30" y="320.8" transform="rotate(-90 30 320.8)">2,00</text>
<text x="495.2" y="366.9">Stahl rostbeständig</text>
<text x="6.3" y="386.9">A</text>
<text x="584.6" y="386.9">A</text>
<text x="35.9" y="414.1">8</text>
<text x="110.2" y="414.1">7</text>
<text x="184.4" y="414.1">6</text>
<text x="258.6" y="414.1">5</text>
<text x="332.7" y="414.1">4</text>
<text x="407.2" y="414.1">3</text>
<text x="481.4" y="414.1">2</text>
<text x="556" y="414.1">1</text>
</g>
<g font-size="4.6">
<text x="285.2" y="108.2" transform="rotate(13 285.2 108.2)">⌀</text>
<text x="47.8" y="124.3" transform="rotate(-90 47.8 124.3)">⌀</text>
<text x="63.4" y="129.3" transform="rotate(-89 63.4 129.3)">⌀</text>
<text x="128.4" y="151" transform="rotate(89 128.4 151)">⌀</text>
<text x="148.3" y="199.1" transform="rotate(-24 148.3 199.1)">⌀</text>
<text x="224.5" y="237.5" transform="rotate(35 224.5 237.5)">⌀</text>
<text x="88.6" y="249.2" transform="rotate(33 88.6 249.2)">⌀</text>
<text x="217.7" y="252.5" transform="rotate(36 217.7 252.5)">⌀</text>
<text x="294.7" y="252.5" transform="rotate(-18 294.7 252.5)">⌀</text>
<text x="23.6" y="289.7" transform="rotate(-45 23.6 289.7)">⌀</text>
</g>
<text font-size="3.9" x="574.1" y="405.1">A2</text>
<g font-size="3.1">
<text x="463.1" y="375.1">Datum</text>
<text x="480.6" y="375.1">Name</text>
<text x="460" y="379.4">14.06.2018</text>
<text x="475.6" y="379.4">Mauro</text>
</g>
<g font-size="2.3">
<text x="394.8" y="408.8">Status</text>
<text x="409.4" y="408.8">Änderungen</text>
<text x="431.5" y="408.8">Datum</text>
<text x="442.4" y="408.8">Name</text>
</g>
<g font-size="2">
<text x="449.6" y="379.4">Gezeichnet</text>
<text x="449.6" y="383.6">Kontrolliert</text>
<text x="449.6" y="387.9">Norm</text>
</g>
</svg>
